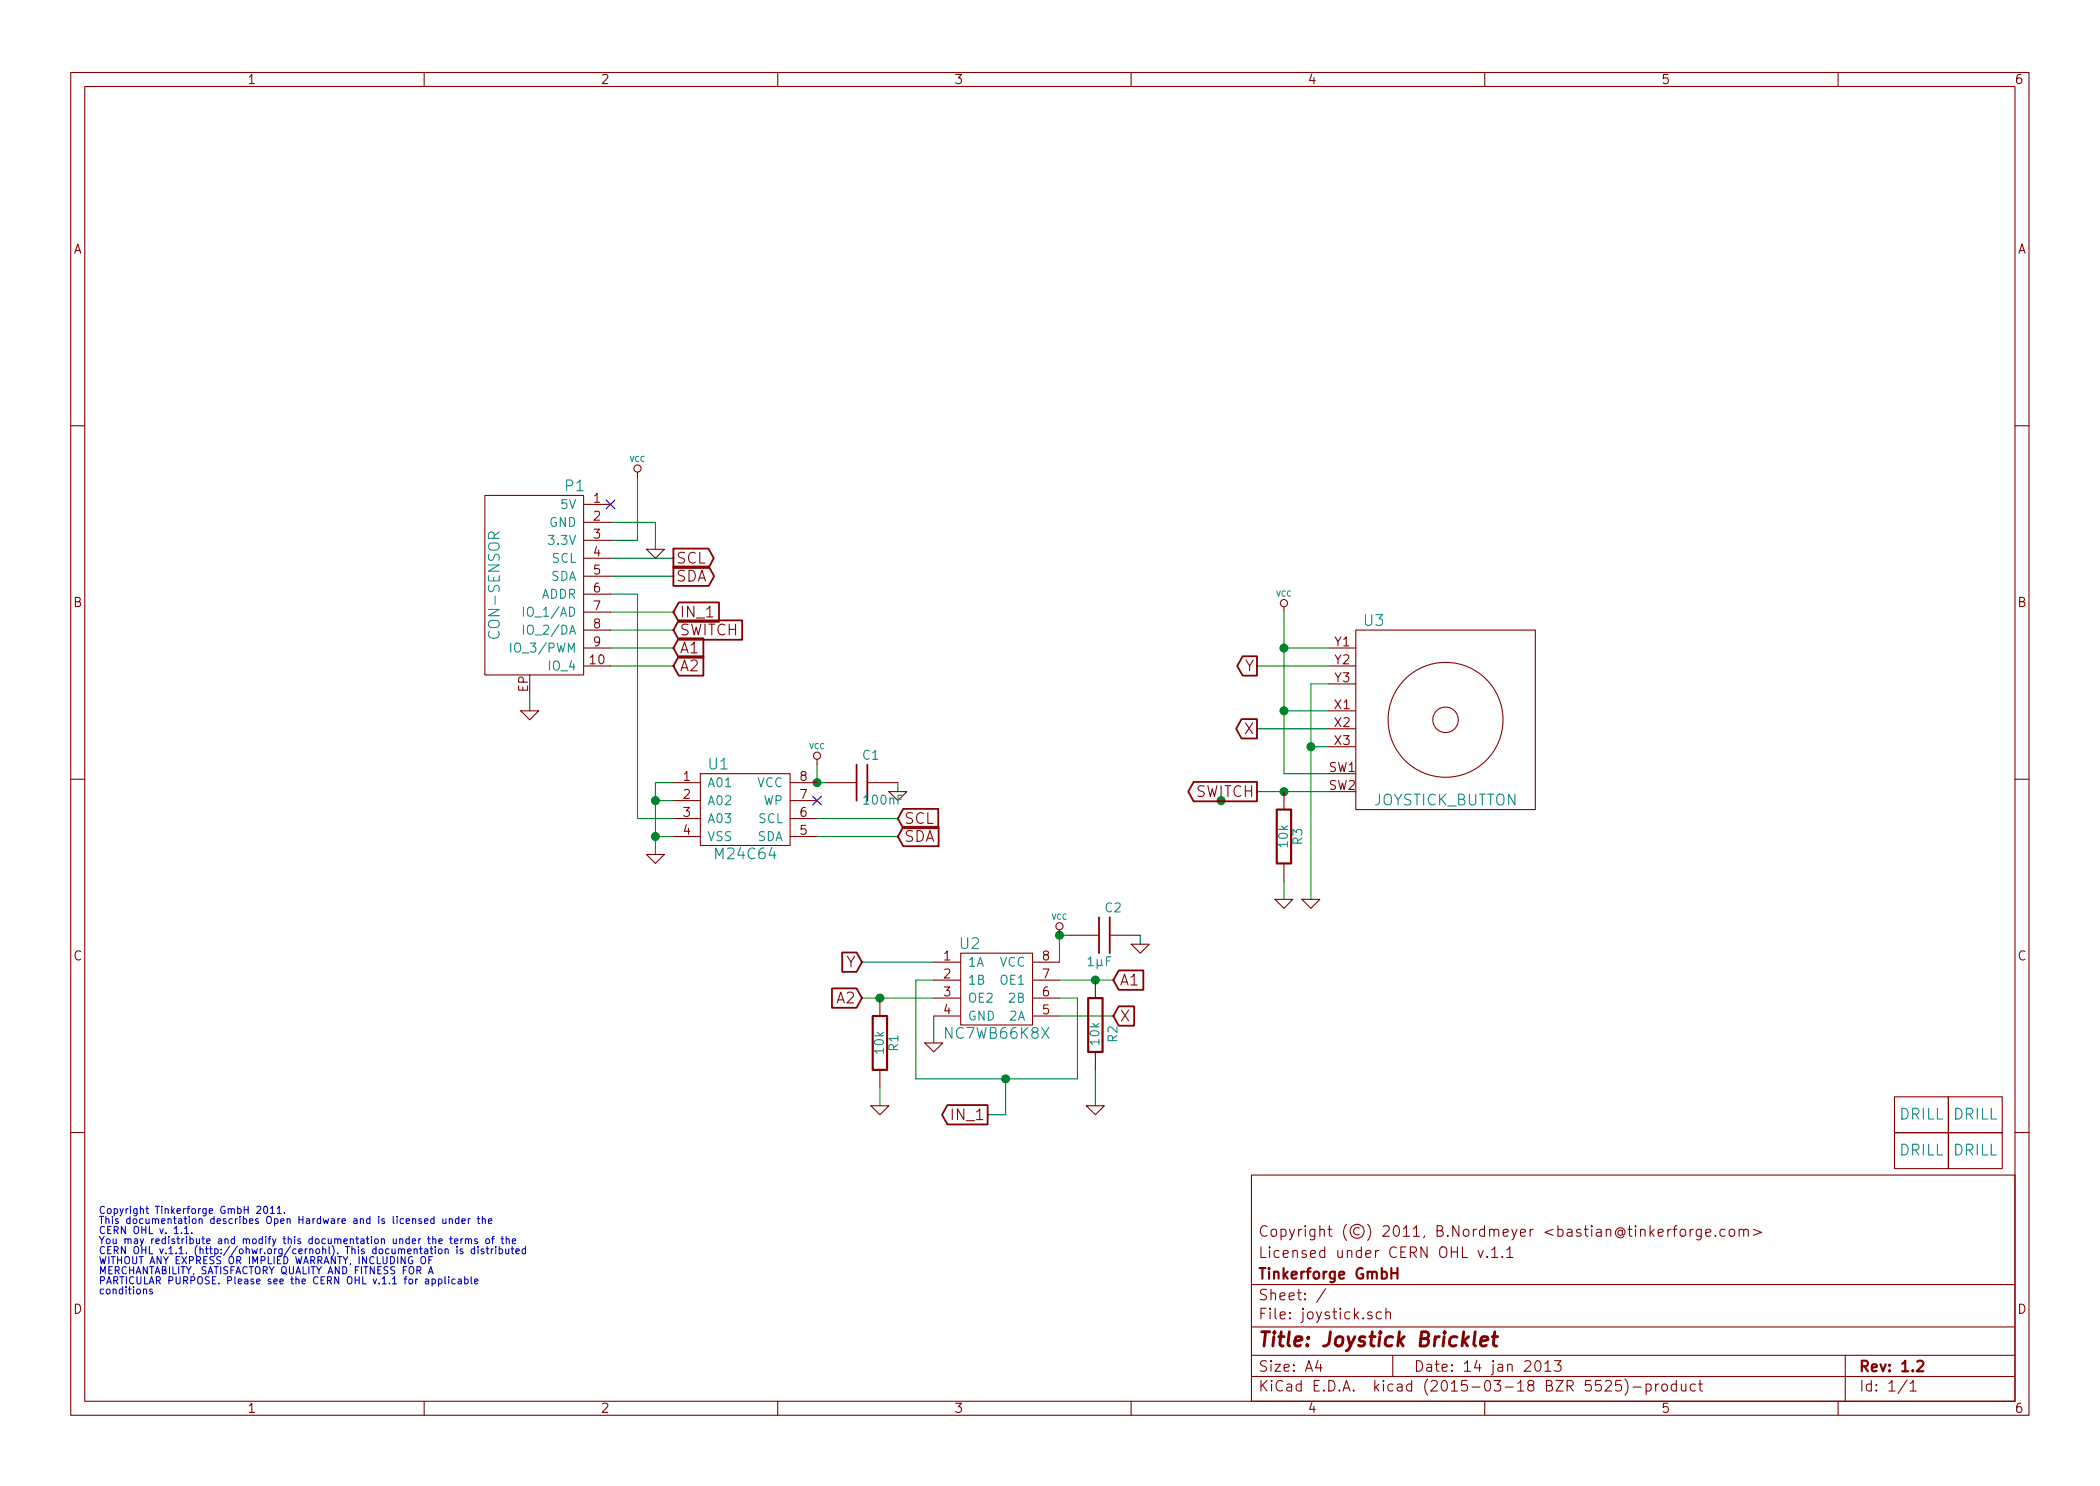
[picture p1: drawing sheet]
<svg xmlns="http://www.w3.org/2000/svg" width="297mm" height="210mm" viewBox="0 0 297 210" stroke-linecap="round" stroke-linejoin="round" font-family="sans-serif">
<g fill="none" stroke="#840000" stroke-width=".15">
<path d="M10 10.3h277v189.9h-277zM12 12.2h273v186.1h-273zM60 10.3v1.9M110 10.3v1.9M160 10.3v1.9M210 10.3v1.9M260 10.3v1.9M10 60.2h2M68.6 70.1h13.9v25.4h-13.9zM82.5 71.4h3.9M82.5 73.9h3.9M82.5 76.4h3.9"/>
<path d="M82.5 79h3.9M90.2 66.8v.8M91.4 77.7h2.6l-1.3 1.3zM285 60.2h2M82.5 81.5h3.9M82.5 84.1h3.9M82.5 86.6h3.9M82.5 89.1h3.9M82.5 91.7h3.9M82.5 94.2h3.9M181.6 85.8v.8M188 91.7h3.8"/>
<path d="M188 94.2h3.8M188 96.8h3.8M191.8 89.1h25.4v25.4h-25.4zM10 110.3h2M73.7 100.6h2.5l-1.3 1.2zM95.2 110.7h3.9M95.2 113.3h3.9M95.2 115.8h3.9M95.2 118.4h3.9M99.1 109.5h12.7v10.1h-12.7zM111.8 110.7h3.8M111.8 113.3h3.8"/>
<path d="M111.8 115.8h3.8M111.8 118.4h3.8M115.6 107.4v.8M116.8 110.7h4.4M122.7 110.7h4.3M125.7 112h2.6l-1.3 1.3zM181.6 112v2.5M188 100.6h3.8M188 103.1h3.8M188 105.7h3.8M188 109.5h3.8M188 112h3.8"/>
<path d="M285 110.3h2M91.4 120.9h2.6l-1.3 1.3zM132.1 136.1h3.8M132.1 138.7h3.8M135.9 134.9h10.1v10.1h-10.1zM146 136.1h3.9M146 138.7h3.9M149.9 131.6v.7M151.1 132.3h4.3M154.9 138.7v2.5M157 132.3h4.3M160 133.6h2.6l-1.3 1.3z"/>
<path d="M180.3 127.2h2.6l-1.3 1.3zM181.6 122.2v2.5M184.1 127.2h2.6l-1.3 1.3zM123.2 156.5h2.5l-1.2 1.2zM124.5 141.2v2.6M124.5 151.4v2.5M130.8 147.6h2.5l-1.2 1.2zM132.1 141.2h3.8M132.1 143.8h3.8M146 141.2h3.9M146 143.8h3.9M153.7 156.5h2.5l-1.3 1.2z"/>
<path d="M154.9 148.8v2.6M268 155.2h7.6v5.1h-7.6zM275.6 155.2h7.6v5.1h-7.6zM10 160.2h2M177 166.3h108v32h-108zM209.1 176.9l.3 1 .4-1M210.4 177.8v.1l-.1-.1h.1v.1M211 176.9l.4-.5v1.5M211 177.9h.9M212.5 177.8h.1l-.1 .1-.1-.1h.1v.1M213.1 176.9l.5-.5v1.5M213.1 177.9h.9"/>
<path d="M236.3 173.9l-.2 .1-.2 .2M236.7 173.9h.5M237.2 173.4l-.3 .1v.2v1.2M237.7 174.1a.41 .41 0 0 1 .7 .1v.4a.41 .41 0 0 1-.4 .3 .41 .41 0 0 1-.4-.3zM239.1 173.9v1M239.5 173.9l-.3 .1-.1 .2M240.6 173.9v1.3a.39 .39 0 0 1-.6 .2M240.6 174l-.4-.1-.3 .3 .1 .6 .2 .1 .4-.1M241.3 174.4l.7-.1-.1-.3-.4-.1-.2 .2 .1 .7 .1 .1 .4-.1M242.6 174.8h.1l-.1 .1v-.1v.1M244 174l-.4-.1-.3 .3 .1 .6 .2 .1 .4-.1M244.7 174.1a.41 .41 0 0 1 .7 .1v.4a.41 .41 0 0 1-.4 .3 .41 .41 0 0 1-.4-.3z"/>
<path d="M246 174.1a.38 .38 0 0 1 .6 0v.8M246 173.9v1M246.6 174.1a.36 .36 0 0 1 .4-.2 .36 .36 0 0 1 .3 .2v.8M248 173.9l1.1 .5-1.1 .4M268 160.3h7.6v5h-7.6zM275.6 160.3h7.6v5h-7.6zM285 160.2h2M60 198.3v1.9M110 198.3v1.9M160 198.3v1.9M177 194.8h108M177 191.8h108"/>
<path d="M177 187.8h108M177 181.8h108M186.4 192.5l-.3 1h.9M186.8 193v1M187.5 182.3l-1.3 2M194 185.7a.37 .37 0 0 0-.6 .1v.1a.54 .54 0 0 0 .6 .3l.1 .1-.1 .2-.1 .1-.5-.1M195.4 185.7l-.5-.1-.2 .3v.6l.2 .1 .5-.1M196 185.7a.38 .38 0 0 1 .7 .1v.8M196 185.1v1.5M197 191.8v3M210 198.3v1.9M217.2 192.7a.35 .35 0 0 1 .4-.2 .35 .35 0 0 1 .3 .3 .77 .77 0 0 1-.5 1.2 .9 .9 0 0 1-.2-1.3z"/>
<path d="M218.5 193l.4-.5v1.5M218.5 194h.9M219.9 192.5h.9l-.5 .6 .4 .1 .1 .2-.1 .5-.2 .1h-.4l-.2-.1M227.1 195.5l.2-.2 .5 .1a.37 .37 0 0 1 .1 .6l-.9 .8h.9M229.3 195.3h-.7l-.1 .7a.62 .62 0 0 1 .7 0l.2 .2-.1 .5-.2 .1h-.4l-.2-.1M229.8 195.1a1.71 1.71 0 0 1 0 2.3M231 196.3h1.1M232.8 195.9a.48 .48 0 0 1 .7 .1l.1 .1-.1 .6a.48 .48 0 0 1-.7 0M232.8 195.8v1.5M234.2 195.8v1M234.6 195.8l-.3 .1-.1 .2M235.1 196a.41 .41 0 0 1 .7 .1v.4a.41 .41 0 0 1-.4 .3 .41 .41 0 0 1-.3-.3z"/>
<path d="M237.1 195.9l-.4-.1-.3 .3 .1 .6 .2 .1 .4-.1M237.1 195.3v1.5M237.8 195.8l.1 .9a.4 .4 0 0 0 .6 0M238.5 195.8v1M239.8 195.9l-.4-.1-.3 .3 .1 .6 .2 .1 .4-.1M240.3 195.8h.5M240.5 195.3v1.3l.2 .2h.1M260 198.3v1.9M261 191.8v6.5M269.7 195.2l-1.2 2M270.2 195.8l.4-.5v1.5M270.2 196.8h.8"/>
<circle cx="90.2" cy="66.3" r=".51"/>
<circle cx="181.6" cy="85.3" r=".51"/>
<circle cx="115.6" cy="106.9" r=".51"/>
<circle cx="204.5" cy="101.8" r="8.1"/>
<circle cx="204.5" cy="101.8" r="1.8"/>
<circle cx="149.9" cy="131.1" r=".51"/>
</g>
<path d="M180.6 114.5h2v7.7h-2zM123.4 143.8h2.1v7.6h-2.1zM153.9 141.2h2.1v7.6h-2.1zM197.7 179.4v1.5M196.8 180.1h.9M271.2 192.7l.2-.2 .5 .1a.37 .37 0 0 1 .1 .6l-.9 .8h1" fill="none" stroke="#840000" stroke-width=".3"/>
<path d="M209.4 189.8l1-.2v-.4l-.6-.1-.3 .3-.1 .8 .1 .1 .2 .1 .5-.1M211.1 189.1h.7M211.4 188.4l-.2 1.8 .1 .1 .4 .1" fill="none" stroke="#840000" stroke-width=".41"/>
<g fill="#008400" stroke="#008400" stroke-width=".25">
<circle cx="172.7" cy="113.3" r=".51"/>
<circle cx="149.9" cy="132.3" r=".51"/>
<circle cx="124.5" cy="141.2" r=".51"/>
<circle cx="154.9" cy="138.7" r=".51"/>
<circle cx="185.4" cy="105.7" r=".51"/>
<circle cx="181.6" cy="100.6" r=".51"/>
<circle cx="92.7" cy="118.4" r=".51"/>
<circle cx="92.7" cy="113.3" r=".51"/>
<circle cx="115.6" cy="110.7" r=".51"/>
<circle cx="181.6" cy="112" r=".51"/>
<circle cx="181.6" cy="91.7" r=".51"/>
<circle cx="142.2" cy="152.6" r=".51"/>
</g>
<g fill="none" stroke="#008400" stroke-width=".15">
<path d="M86.4 73.9h6.3v3.8M86.4 79h8.8M90.2 67.6v8.8h-3.8M74.9 98v2.6M86.4 84.1h3.8v31.7h5M86.4 91.7h8.8M86.4 94.2h8.8M86.4 81.5h8.8M86.4 86.6h8.8M86.4 89.1h8.8M177.8 94.2h10.2M181.6 91.7h6.4"/>
<path d="M181.6 86.6v22.9h6.4M188 96.8h-2.6v30.4M92.7 113.3h2.5M92.7 118.4h2.5M95.2 110.7h-2.5v10.2M115.6 108.2v2.5h1.2M115.6 115.8h11.4M115.6 118.4h11.4M127 110.7v1.3M177.8 112h10.2M177.8 103.1h10.2M181.6 100.6h6.4"/>
<path d="M185.4 105.7h2.6M121.9 136.1h10.2M132.1 138.7h-2.6v13.9h22.9v-11.4h-2.5M149.9 138.7h7.6M151.1 132.3h-1.2v3.8M161.3 132.3v1.3M181.6 124.7v2.5M121.9 141.2h10.2M124.5 153.9v2.6M132.1 143.8v3.8M142.2 152.6v5.1h-2.5M149.9 143.8h7.6"/>
<path d="M154.9 151.4v5.1"/>
</g>
<g fill="none" stroke="#840000" stroke-width=".25">
<path d="M95.2 77.6h5l.8 1.4-.8 1.4h-5zM95.2 80.2h5.1l.7 1.3-.7 1.4h-5.1zM96 92.9h3.5v2.7h-3.5l-.8-1.4zM96 90.3h3.5v2.8h-3.5l-.8-1.4zM96 87.8h9v2.7h-9l-.8-1.4zM96 85.2h5.7v2.8h-5.7l-.8-1.4zM175.8 92.9h2v2.7h-2l-.8-1.4zM121.2 108.2v5.1M122.7 108.2v5.1M127.8 117h5v2.7h-5l-.8-1.3zM127.8 114.4h4.9v2.8h-4.9l-.8-1.4zM168.8 110.6h9v2.8h-9l-.7-1.4z"/>
<path d="M175.6 101.7h2.2v2.8h-2.2l-.7-1.4zM117.7 139.8h3.5l.7 1.4-.7 1.4h-3.5zM119.1 134.8h2.1l.7 1.3-.7 1.4h-2.1zM155.4 129.8v5.1M157 129.8v5.1M158.2 137.3h3.5v2.7h-3.5l-.7-1.3zM134 156.4h5.7v2.7h-5.7l-.8-1.4zM158.2 142.4h2.2v2.7h-2.2l-.7-1.3z"/>
</g>
<g fill="none" stroke="#0000c2" stroke-width=".15">
<path d="M26.1 173.8l.3-.3v1M27.1 174.4v.1M36.3 170.8l.4-.1 .2 .1v.2l-.6 .7h.6M37.4 170.8l.2-.1a.59 .59 0 0 1-.1 1l-.1-.1-.1-.3zM38.3 171l.2-.3v1M39.2 171l.3-.3v1M40.2 171.6v.1M59.7 177.8h.4a.67 .67 0 0 1-.1 1h-.3a.78 .78 0 0 1 0-1zM60 172.8l.5-.1v-.2l-.3-.1-.2 .2 .1 .5h.4M60.7 178.3h.3M60.7 180h.5M61.1 177.8h-.4v1"/>
<path d="M61.2 175.4l.1-.1h.3v.7M61.2 174.9v1.1M61.4 172.5l-.3-.1-.2 .2 .1 .5h.4M61.4 172.1v1M62.1 175.6l.5-.1-.1-.2h-.3l-.1 .1v.5h.4M62.1 176.8l.2-.1 .2 .2v.3l-.2 .2-.2-.1-.1-.1zM62.6 172.4l.1 .7h.2l.2-.1M63 176.8l.1-.1 .2 .1 .1 .6M63 176.7v.7M63.1 172.4v.7M63.6 172.5l.1-.1 .2 .1 .1 .6M63.6 172.4v.7"/>
<path d="M63.6 175.3h.4M63.8 174.9v.9l.2 .2M64.3 175.6l.5-.1-.1-.2h-.3l-.1 .1v.5h.4M64.6 176.4v.1M64.6 176.7v.7M64.9 172.5l-.3-.1-.2 .2 .1 .5h.4M64.9 172.1v1M65.2 175.3v.7M65.3 172.8l.5-.1v-.2l-.3-.1-.2 .2 .1 .5h.4M65.5 176.8l-.3-.1-.1 .2 .1 .2h.3v.2h-.4M65.5 175.3h-.2l-.1 .2M65.8 175.4l.2-.1h.2l.1 .7"/>
<path d="M65.8 175.3v.7M66.2 172.4v.7M66.3 175.4l.1-.1h.2l.1 .7M66.5 172.4l-.2 .1-.1 .1M67.1 176.8l-.3-.1-.2 .2 .1 .4h.4M67.1 176.4v1M67.5 172.4h.4M67.5 175.3h-.2l-.2 .1 .1 .2 .3 .1v.2h-.4M67.6 176.4v.1M67.6 176.7v.7M67.6 172.1v.9l.3 .1M68.2 172.5l.2-.1 .2 .1 .1 .6"/>
<path d="M68.2 172.1v1M68.4 176.8l-.2-.1-.2 .2 .2 .2h.2v.2h-.4M68.8 176.7h.3M68.8 175.3h.2l.2 .2v.3l-.2 .2-.2-.1-.1-.1zM68.9 176.4v.8l.2 .2M69.1 172.8l.5-.1-.1-.2-.3-.1-.1 .2v.5h.4M69.5 176.7v.7M69.5 175.3h.4M69.8 176.7l-.2 .1-.1 .1M69.9 174.9l-.2 .2v.9M70.1 176.4v.1M70.1 176.7v.7"/>
<path d="M70.6 176.8l.3-.1 .2 .2-.1 .4h-.4M70.6 176.4v1M70.9 175.3h.3M71 174.9v.9l.2 .2M71.5 176.7l.1 .6 .2 .1 .2-.1M71.6 175.4l.1-.1h.3v.7M71.6 174.9v1.1M72 176.7v.7M72.3 176.7h.4M72.4 176.4v.8l.3 .2M72.5 175.6l.4-.1v-.2h-.3l-.1 .1v.5h.4M73 177.1l.5-.1-.1-.2-.3-.1-.1 .2v.4h.4"/>
<path d="M74.3 176.8l-.3-.1-.2 .2 .1 .4h.4M74.3 176.4v1M21.5 182.4h-.2l-.1 .1 .1 .2 .2 .1v.2h-.3M60.6 180.2l.3-1 .4 1M61.1 181h.3l.2 .2-.1 .4h-.4M61.1 181v1M62 181h.3l.2 .2-.1 .4h-.4M62 181v1M62.9 180.6v.9l.2 .2M63.5 180.6v.1M63.5 181v.7M64.4 181h-.3l-.2 .2 .1 .4h.4"/>
<path d="M64.8 181h.4l.1 .7M65.3 181.2l-.4 .1-.1 .1 .1 .3 .4-.1M65.7 181h.3l.2 .2-.1 .4h-.4M65.7 180.6v1.1M66.6 180.6v.9l.2 .2M67.1 181.3l.5-.1v-.2h-.3l-.2 .1 .1 .5h.4"/>
</g>
<path d="M85.8 70.8l1.2 1.2M87 70.8l-1.2 1.2M115 112.7l1.2 1.2M116.2 112.7l-1.2 1.2" fill="none" stroke="#000084" stroke-width=".15"/>
<path d="M72.2 91v1.3M74 85.9v1.3M74 88.5v1.2" fill="none" stroke="#008484" stroke-width=".15"/>
<text font-size="2.8" fill="#840000" x="178" y="190.5">Title: Joystick Bricklet</text>
<g font-size="2.1" fill="#008484">
<text x="80" y="69.5">P1</text>
<text x="70.7" y="90" transform="rotate(-90 70.7 90)">CON-SENSOR</text>
<text x="193" y="88.6">U3</text>
<text x="100.3" y="108.9">U1</text>
<text x="194.2" y="114">JOYSTICK_BUTTON</text>
<text x="101.4" y="121.6">M24C64</text>
<text x="135.8" y="134.3">U2</text>
<text x="133.8" y="147">NC7WB66K8X</text>
<text x="268.7" y="158.4">DRILL</text>
<text x="276.3" y="158.4">DRILL</text>
<text x="268.7" y="163.5">DRILL</text>
<text x="276.3" y="163.5">DRILL</text>
</g>
<g font-size="2.1" fill="#840000">
<text x="95.7" y="82.3">SDA</text>
<text x="95.7" y="79.8">SCL</text>
<text x="96.2" y="89.9">SWITCH</text>
<text x="96.2" y="87.4">IN_1</text>
<text x="96.2" y="95">A2</text>
<text x="96.2" y="92.5">A1</text>
<text x="176" y="95">Y</text>
<text x="176" y="103.9">X</text>
<text x="169" y="112.8">SWITCH</text>
<text x="127.9" y="119.1">SDA</text>
<text x="127.9" y="116.6">SCL</text>
<text x="119.6" y="136.9">Y</text>
<text x="118.3" y="142">A2</text>
<text x="158.4" y="139.4">A1</text>
<text x="158.4" y="144.5">X</text>
<text x="134.8" y="158.5">IN_1</text>
<text x="178" y="178">Licensed under CERN OHL v.1.1</text>
<text x="178" y="175">Copyright (©) 2011, B.Nordmeyer &lt;bastian@tinkerforge.com&gt;</text>
<text x="178" y="184">Sheet: /</text>
<text x="178" y="181">Tinkerforge GmbH</text>
<text x="178" y="186.7">File: joystick.sch</text>
<text x="178" y="196.9">KiCad E.D.A. kicad (2015-03-18 BZR 5525)-product</text>
<text x="178" y="194.1">Size: A4</text>
<text x="200" y="194.1">Date: 14 jan 2013</text>
<text x="263" y="194.1">Rev: 1.2</text>
<text x="263" y="196.9">Id: 1/1</text>
</g>
<g font-size="1.8" fill="#840000">
<text x="35" y="11.9">1</text>
<text x="85" y="11.9">2</text>
<text x="135" y="11.9">3</text>
<text x="185" y="11.9">4</text>
<text x="235" y="11.9">5</text>
<text x="285" y="11.9">6</text>
<text x="10.4" y="35.9">A</text>
<text x="285.4" y="35.9">A</text>
<text x="84" y="71.1">1</text>
<text x="84" y="73.7">2</text>
<text x="84" y="76.2">3</text>
<text x="84" y="78.7">4</text>
<text x="84" y="81.3">5</text>
<text x="84" y="83.8">6</text>
<text x="10.4" y="85.9">B</text>
<text x="84" y="86.4">7</text>
<text x="84" y="88.9">8</text>
<text x="285.4" y="85.9">B</text>
<text x="83.5" y="94">10</text>
<text x="84" y="91.4">9</text>
<text x="188.8" y="91.4">Y1</text>
<text x="188.8" y="94">Y2</text>
<text x="74.7" y="97.9" transform="rotate(-90 74.7 97.9)">EP</text>
<text x="188.8" y="100.3">X1</text>
<text x="188.8" y="96.5">Y3</text>
<text x="188.8" y="102.9">X2</text>
<text x="188.8" y="105.4">X3</text>
<text x="96.7" y="110.5">1</text>
<text x="96.7" y="113">2</text>
<text x="113.2" y="113">7</text>
<text x="113.2" y="110.5">8</text>
<text x="188" y="109.2">SW1</text>
<text x="188" y="111.8">SW2</text>
<text x="96.7" y="115.6">3</text>
<text x="96.7" y="118.1">4</text>
<text x="113.2" y="118.1">5</text>
<text x="113.2" y="115.6">6</text>
<text x="10.4" y="135.9">C</text>
<text x="133.5" y="135.9">1</text>
<text x="147.5" y="135.9">8</text>
<text x="285.4" y="135.9">C</text>
<text x="133.5" y="138.4">2</text>
<text x="133.5" y="141">3</text>
<text x="133.5" y="143.5">4</text>
<text x="147.5" y="143.5">5</text>
<text x="147.5" y="141">6</text>
<text x="147.5" y="138.4">7</text>
<text x="10.4" y="185.9">D</text>
<text x="285.4" y="185.9">D</text>
<text x="35" y="199.9">1</text>
<text x="85" y="199.9">2</text>
<text x="135" y="199.9">3</text>
<text x="185" y="199.9">4</text>
<text x="235" y="199.9">5</text>
<text x="285" y="199.9">6</text>
</g>
<g font-size="1.8" fill="#008484">
<text x="77.6" y="74.5">GND</text>
<text x="77.9" y="77.1">3.3V</text>
<text x="79.4" y="72">5V</text>
<text x="77.8" y="82.2">SDA</text>
<text x="78" y="79.6">SCL</text>
<text x="74.7" y="87.2">IO_1/AD</text>
<text x="74.7" y="89.8">IO_2/DA</text>
<text x="76.4" y="84.7">ADDR</text>
<text x="72.9" y="92.3">IO_3/PWM</text>
<text x="77.7" y="94.9">IO_4</text>
<text x="122" y="107.5">C1</text>
<text x="100.1" y="111.4">A01</text>
<text x="100.1" y="113.9">A02</text>
<text x="107" y="111.4">VCC</text>
<text x="107.9" y="113.9">WP</text>
<text x="122.3" y="113.8">100nF</text>
<text x="100.1" y="116.5">A03</text>
<text x="100.1" y="119">VSS</text>
<text x="107" y="119">SDA</text>
<text x="107.2" y="116.5">SCL</text>
<text x="182.2" y="119.8" transform="rotate(-90 182.2 119.8)">10k</text>
<text x="184.2" y="119.5" transform="rotate(-90 184.2 119.5)">R3</text>
<text x="156.3" y="129.1">C2</text>
<text x="136.9" y="136.8">1A</text>
<text x="141.3" y="136.8">VCC</text>
<text x="153.9" y="136.7">1µF</text>
<text x="136.9" y="139.3">1B</text>
<text x="136.9" y="141.9">OE2</text>
<text x="141.5" y="139.3">OE1</text>
<text x="142.8" y="141.9">2B</text>
<text x="125" y="149" transform="rotate(-90 125 149)">10k</text>
<text x="127.1" y="148.7" transform="rotate(-90 127.1 148.7)">R1</text>
<text x="136.9" y="144.4">GND</text>
<text x="142.8" y="144.4">2A</text>
<text x="155.5" y="147.8" transform="rotate(-90 155.5 147.8)">10k</text>
<text x="158" y="147.4" transform="rotate(-90 158 147.4)">R2</text>
</g>
<g font-size="1.4" fill="#0000c2">
<text x="14" y="171.7">Copyright Tinkerforge GmbH 2011.</text>
<text x="14" y="173.2">This documentation describes Open Hardware and is licensed under the</text>
<text x="14" y="174.6">CERN OHL v. 1.1.</text>
<text x="14" y="176">You may redistribute and modify this documentation under the terms of the</text>
<text x="14" y="177.4">CERN OHL v.1.1. (http://ohwr.org/cernohl). This documentation is distributed</text>
<text x="14" y="178.9">WITHOUT ANY EXPRESS OR IMPLIED WARRANTY, INCLUDING OF</text>
<text x="14" y="180.3">MERCHANTABILITY, SATISFACTORY QUALITY AND FITNESS FOR A</text>
<text x="14" y="181.7">PARTICULAR PURPOSE. Please see the CERN OHL v.1.1 for applicable</text>
<text x="14" y="183.1">conditions</text>
</g>
<g font-size="1.1" fill="#008484">
<text x="89.1" y="65.3">VCC</text>
<text x="180.5" y="84.4">VCC</text>
<text x="114.5" y="106">VCC</text>
<text x="148.7" y="130.1">VCC</text>
</g>
</svg>
